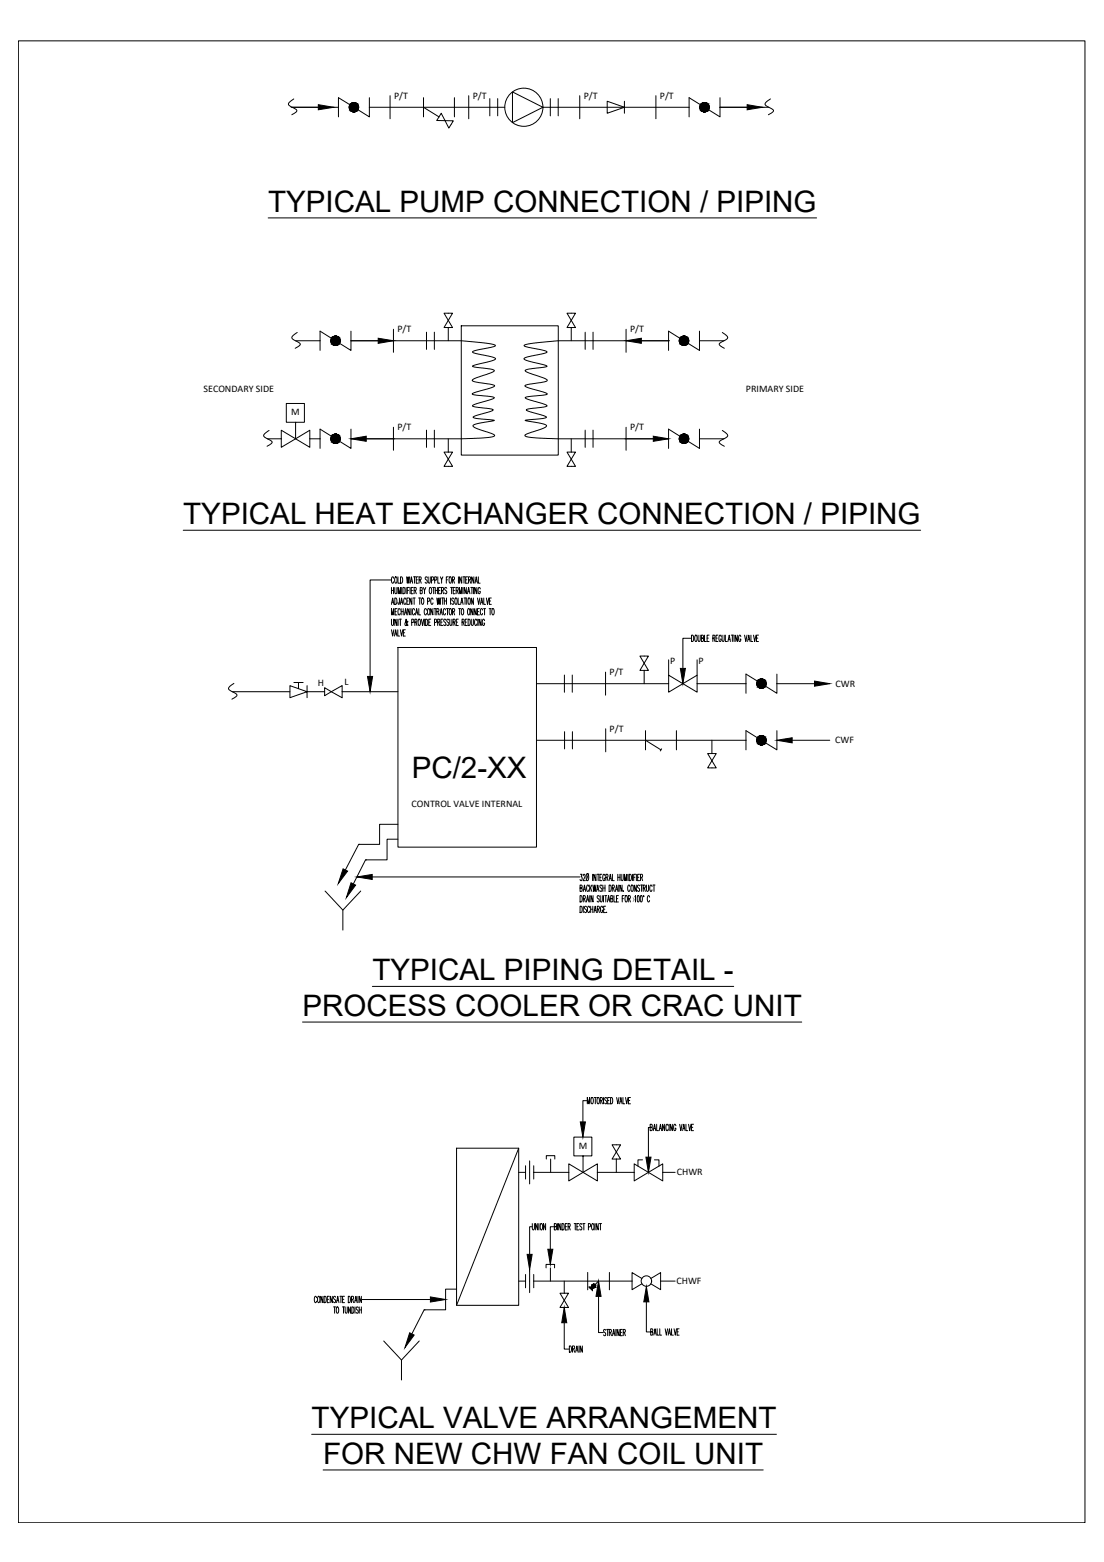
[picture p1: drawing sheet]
<svg xmlns="http://www.w3.org/2000/svg" width="297mm" height="420mm" viewBox="0 0 297 420" stroke-linecap="round" stroke-linejoin="round" font-family="sans-serif">
<!-- layer: 0 -->
<g fill="none" stroke="#000" stroke-width=".27">
<path d="M4.9 11h287v398.6h-287zM78.3 28.9h7.3M78.6 28.9h12.5M79 26.6l-1.4 1.3 .2 .5 2.1 1.3-.3 .5-1.1 .7M94 28.9h2.5M94.2 28.2l-3.1-1.9v5.1M99.4 28.9v2.5l-3.1-1.9M99.4 28.9h36.4M99.4 26.3v2.6M105 25.7v6.2M113.9 26.3v5.1M113.9 28.9l4.2 2.5"/>
<path d="M118.1 31.4l-.6 1 2.2 .1M118.1 31.4l.6-.9 1 2M119.7 32.5h2.3l-1.2 1.9zM122.3 26.3v5.1M126.1 25.7v6.2M131.8 26.5v4.7M133.9 26.5v4.7M137.9 24.7l8.2 4.2-8.2 4.1zM146.1 28.9h39.3M148.1 26.5v4.7M150.2 26.5v4.7M156 25.7v6.2"/>
<path d="M168 27.2v1.7l-4.6-1.7v3.3l4.6-1.6v1.6M176.5 25.7v6.2M188.3 28.9h2.5M188.5 28.2l-3.1-1.9v5.1M193.6 28.9h13.2M193.7 28.9v2.5l-3.1-1.9M193.7 28.9h7.3M193.7 26.3v2.6M207.3 26.6l-1 .7-.5 .6 .3 .5 2 1.3-.2 .5-1.2 .7M72.1 58.6h147.6M79.5 91.7h6.6M80 89.4l-1.2 .9-.3 .5 .3 .4 1.5 .9 .5 .5-.3 .4-1.1 .7"/>
<path d="M89 91.7h2.5M89.2 91l-3.1-1.9v5.2M94.4 91.7h29.7l7.2 .7 2 .5-1.1 .5-4.7 1a.3 .3 0 0 0-.4 .3 .3 .3 0 0 0 .5 .3l5.2 1.1a.39 .39 0 0 1 .5 .4 .39 .39 0 0 1-.5 .4l-5.1 1.3a.31 .31 0 0 0-.4 0 .31 .31 0 0 0-.1 .4l5.3 .8a.37 .37 0 0 1 .5 .3 .37 .37 0 0 1-.5 .4l-5.1 1.9a.36 .36 0 0 0-.3 .4 .36 .36 0 0 0 .5 .2l5.1 1a.29 .29 0 0 1 .4 .3 .29 .29 0 0 1-.4 .2l-5 1.5-.7 .4 .8 .2 5.1 .7a.46 .46 0 0 1-.6 .5l-4.4 1.3-.8 .5 1.1 .3 3.9 .5 .5 .1 .1 .2-4.6 1.5-.8 .5 1.1 .3 4.6 .5-5.1 1a.48 .48 0 0 0-.6 .4 .48 .48 0 0 0 .5 .5l4.7 1.7 .6 .5-1.8 .5-7.2 .3h-29.7M94.4 91.7v2.6l-3.1-2M94.4 91.7h7.4M94.4 89.1v2.6M105.9 88.6v6.2M114.8 89.4v4.6M116.9 89.4v4.6M119.5 84.3h2.3l-1.2 1.9zM120.6 86.2l-1.1 1.9h1.1M120.6 86.2l1.2 1.9h-1.2"/>
<path d="M120.6 88.1v3.6M124.1 87.6h26.1v34.8h-26.1zM152.6 84.3h2.2l-1.1 1.9zM153.7 86.2l1.1 1.9h-1.1M153.7 86.2l-1.1 1.9h1.1M153.7 88.1v3.6M157.4 89.4v4.6M159.6 89.4v4.6M168.5 88.6v6.2M172.6 91.7h7.6M179.9 91.7h-29.7l-6.6 .6-2.6 .6 .2 .3 .9 .2 4.7 1a.3 .3 0 0 1 .4 .4 .3 .3 0 0 1-.5 .2l-5.2 1.1a.39 .39 0 0 0-.5 .4 .39 .39 0 0 0 .5 .4l5.7 1.6-.6 .2-4.9 .7a.33 .33 0 0 0-.4 .3 .33 .33 0 0 0 .4 .4l5.1 1.8a.38 .38 0 0 1 .4 .5 .38 .38 0 0 1-.5 .2l-5.2 1a.29 .29 0 0 0-.3 .3 .29 .29 0 0 0 .5 .2l5.4 1.7a.21 .21 0 0 1 .1 .3 .21 .21 0 0 1-.3 .1l-5.5 .7a.33 .33 0 0 0 .1 .4 .33 .33 0 0 0 .3 0l5.3 1.7v.2l-.5 .2-3.7 .5-1.3 .3 .5 .4 4.1 1.2 .8 .4-1.1 .4-4.6 .5 5.1 1a.48 .48 0 0 1 .7 .4 .48 .48 0 0 1-.6 .5l-4.4 1.6-.8 .4-.1 .2 1.8 .5 7.2 .3h29.7M182.8 91.7h2.5"/>
<path d="M183 91l-3.1-1.9v5.2M188.2 91.7h6.6M188.2 89.1v5.2l-3.1-2M194.3 89.4l1.2 .9 .3 .5-.2 .4-2.1 1.3 .3 .5 1.1 .7M71.9 118h3.8M72.4 115.8l-1.2 .8-.3 .5 .3 .5 1.6 .8 .4 .5-.3 .5-1.1 .6M75.7 118v-2.3l3.8 2.3M75.7 118v2.3l3.8-2.3M79.5 118l3.9-2.3v2.3M79.5 113.6h2.4v-5.1h-4.9v5.1h2.5v4.4l3.9 2.3v-2.3M83.4 118h2.7M89 118h2.5"/>
<path d="M89.2 117.4l-3.1-2v5.2M94.4 118v2.6l-3.1-1.9M94.4 115.4v2.6M98.5 118h7.6M105.9 114.9v6.2M114.8 115.7v4.6M116.9 115.7v4.6M120.6 118v3.6M153.7 118v3.6M157.4 115.7v4.6M159.6 115.7v4.6M168.2 118h7.6"/>
<path d="M168.5 114.9v6.2M182.8 118h2.5M183 117.4l-3.1-2v5.2M188.2 118h6.6M188.2 115.4v5.2l-3.1-1.9M194.3 115.8l1.2 .8 .3 .6-.2 .3-2.1 1.4 .3 .5 1.1 .6M120.6 123.5l1.2 1.9h-2.3zM120.6 121.6h-1.1l1.1 1.9M120.6 121.6h1.2l-1.2 1.9M153.7 123.5l1.1 1.9h-2.2zM153.7 121.6h1.1l-1.1 1.9M153.7 121.6h-1.1l1.1 1.9"/>
<path d="M49.3 142.6h198.4M105.2 156h-5.6v26M105.3 158v1.7M105.3 158.8h.6M105.9 158v1.7M105.9 155.6l-.2-.4a1.08 1.08 0 0 0 0 1.7l.2-.4M106.2 158v1.2l.3 .5 .3-.2v-1.5M106.4 155.2a1.05 1.05 0 0 1 0 1.7 1.62 1.62 0 0 1 0-1.7zM107.1 155.2v1.7h.5M107.1 159.7v-1.7l.3 1.7 .4-1.7v1.7M107.8 155.2a.98 .98 0 0 1 .4 1.6l-.4 .1zM108.1 158v1.7"/>
<path d="M108.4 158a.97 .97 0 0 1 .4 1.6l-.4 .1zM109.3 158v1.7M109.4 155.2l.2 1.7 .2-1.7 .2 1.7 .2-1.7M109.6 158.8h.3M110.1 158h-.5v1.7M110.3 158v1.7M110.4 156.9l.3-1.7 .3 1.7M110.5 156.3h.4M110.6 158.8h.4M111.2 158h-.6v1.7h.6M111.3 155.2h.5M111.4 158.8l.5-.1v-.6l-.5-.1v1.7"/>
<path d="M111.5 155.2v1.7M111.7 158.8l.3 .9M112 156h.3M112.5 155.2h-.5v1.7h.5M112.8 156l.5-.2-.2-.6h-.3v1.7M113.1 158.8l.4-.1v-.6l-.4-.1v1.7l.5-.1-.2-.8M113.1 156l.2 .9M113.9 158l.3 .8 .4-.8M114.2 158.8v.9M115 155.4l-.1-.2a.36 .36 0 0 0-.5 .2 .36 .36 0 0 0 .2 .5 .5 .5 0 0 1 .4 .5 .5 .5 0 0 1-.4 .5l-.2-.3M115.2 155.2v1.2l.3 .5 .2-.3 .1-1.4M115.7 158.1v-.1a1.03 1.03 0 0 1 0 1.7 1.64 1.64 0 0 1 0-1.6z"/>
<path d="M116.1 156l.5-.1 .1-.4-.2-.3h-.4v1.7M116.4 158h.6M116.7 158v1.7M117 156l.5-.1v-.4l-.2-.3h-.3v1.7M117.1 158.8h.6M117.1 158v1.7M117.7 158v1.7M117.8 155.2v1.7h.5M118 158.8h.3M118.5 155.2l.3 .8 .4-.8M118.5 158h-.5v1.7h.5M118.8 158.8l.5-.1v-.6l-.5-.1v1.7"/>
<path d="M118.8 156v.9M119.1 158.8l.2 .9M120.1 156h.3M120.2 158.2l-.1-.1a.36 .36 0 0 0-.5 .1 .36 .36 0 0 0 .2 .5l.3 .3 .1 .5-.2 .2-.4-.2M120.6 155.2h-.5v1.7M121.1 155.2a1.08 1.08 0 0 1 0 1.7 1.62 1.62 0 0 1 0-1.7zM121.2 158h.6M121.5 158v1.7M121.7 156l.5-.2-.1-.6h-.4v1.7M121.9 158.8h.4M122 156l.3 .9M122.5 158h-.6v1.7h.6"/>
<path d="M122.7 158.8l.5-.1v-.6l-.5-.1v1.7M123 158.8l.3 .9M123.3 155.2v1.7M123.6 159.7v-1.7l.3 1.7 .3-1.7v1.7M124.2 155.2v1.7l-.5-1.7v1.7M124.6 155.2h.5M124.6 158v1.7M124.8 155.2v1.7M125.3 156h.3M125.5 158v1.7l-.6-1.7v1.7M125.8 159.7l.3-1.7 .3 1.7M125.8 155.2h-.5v1.7h.5"/>
<path d="M125.9 159.1h.4M126.1 156l.5-.2-.2-.6h-.3v1.7M126.4 156l.2 .9M126.7 158h.5M127 158v1.7M127.4 158v1.7M127.5 155.2v1.7l-.6-1.7v1.7M127.8 156.9l.3-1.7 .4 1.7M127.9 156.3h.4M128.3 158v1.7l-.6-1.7v1.7M128.7 155.2v1.7h.5M129.2 158.4l-.2-.4a1.03 1.03 0 0 0 0 1.7l.2-.4v-.2h-.2"/>
<path d="M105.3 162.6l.3-1.7 .4 1.7M105.3 165.4v-1.7l.3 1.7 .4-1.7v1.7M105.3 166.5l.1 1.5 .2 .3 .3-.3v-1.5M105.3 169.4l.3 1.7 .4-1.7M105.4 162h.5M106.1 171.1l.4-1.7 .3 1.7M106.2 160.9a.98 .98 0 0 1 .4 1.6l-.4 .1zM106.3 170.5h.4M106.3 164.5h.3M106.8 166.5v1.8l-.6-1.8v1.8M106.8 163.7h-.5v1.7h.5M107 169.4v1.7h.5"/>
<path d="M107.1 174.2h37.2v53.7h-37.2zM107.1 166.5v1.8M107.4 166.5h.6M107.5 160.9l-.2 1.7-.2-.6M107.7 164.1l-.2-.4a1.06 1.06 0 0 0 0 1.7l.2-.4M107.7 162.6l.3-1.7 .4 1.7M107.7 169.4l.3 1.7 .4-1.7M107.7 166.5v1.8M107.9 162h.4M107.9 164.5h.6M107.9 163.7v1.7M108.5 163.7v1.7"/>
<path d="M108.5 170.2h.4M108.8 165.4l.3-1.7 .4 1.7M109 164.8h.4M109.1 169.4h-.6v1.7h.6M109.2 161.3l-.2-.4a1.08 1.08 0 0 0 0 1.7l.2-.4M109.5 161.7h.3M109.8 167.3l-.1-.2-.3 1.1a.37 .37 0 0 1-.5-.2 .37 .37 0 0 1 .1-.5l.4-.4-.1-.6-.1 .7 .3 1 .2 .1 .1-.2M110 160.9h-.5v1.7h.5M110.3 163.7v1.7l-.6-1.7v1.7M110.6 163.7v1.7M110.8 167.4l.5-.1v-.4l-.2-.4h-.3v1.8M110.8 160.9v1.7l-.6-1.7v1.7"/>
<path d="M111.1 160.9h.6M111.4 160.9v1.7M111.5 164.1l-.2-.4a1.06 1.06 0 0 0 0 1.7l.2-.4M111.6 167.4l.5-.2-.1-.7h-.4v1.8M111.8 165.4l.3-1.7 .3 1.7M111.9 164.8h.4M111.9 167.4l.3 .9M112.6 166.6l.1-.1a1.08 1.08 0 0 1 0 1.8 1.73 1.73 0 0 1-.1-1.7zM112.6 160.9h.6M112.7 163.7v1.7h.5M112.9 160.9v1.7M113.4 166.5l.3 1.8 .3-1.8"/>
<path d="M113.6 160.9a1.05 1.05 0 0 1 0 1.7 1.62 1.62 0 0 1 0-1.7zM114.2 166.5v1.8M114.5 166.5a.98 .98 0 0 1 .4 1.7l-.4 .1zM114.8 164.1l-.2-.4a1.03 1.03 0 0 0 0 1.7l.2-.4M115 161.7l.6-.1v-.4l-.2-.3h-.4v1.7M115.2 163.8v-.1a1.03 1.03 0 0 1 0 1.7 1.73 1.73 0 0 1 0-1.6zM115.4 167.4h.3M115.9 166.5h-.5v1.8h.5M116.5 163.7v1.7l-.6-1.7v1.7M116.5 161.3l-.2-.4a1.08 1.08 0 0 0 0 1.7l.2-.4M116.8 163.7h.6M116.9 167.4l.5-.1 .1-.4-.2-.4h-.4v1.8"/>
<path d="M117.1 163.7v1.7M117.5 160.9l.2 1.7 .2-1.7 .2 1.7 .2-1.7M117.5 164.5l.5-.1v-.6l-.5-.1v1.7M117.8 167.4l.5-.1-.2-.8h-.3v1.8M117.8 164.5l.3 .9M118.1 167.4l.2 .9M118.4 165.4l.3-1.7 .3 1.7M118.5 160.9v1.7M118.5 164.8h.4M118.6 167.4h.3M118.8 160.9h.6M119.1 160.9v1.7"/>
<path d="M119.2 166.5h-.6v1.8h.6M119.6 161.7h.5M119.6 160.9v1.7M119.9 164.1l-.2-.4a1.06 1.06 0 0 0 0 1.7l.2-.4M120 166.8l-.1-.2a.36 .36 0 0 0-.5 .2 .36 .36 0 0 0 .2 .5 .5 .5 0 0 1 .4 .5 .5 .5 0 0 1-.4 .5l-.2-.3M120.1 160.9v1.7M120.1 163.7h.6M120.4 163.7v1.7M120.8 166.8l-.1-.2a.37 .37 0 0 0-.5 .2 .37 .37 0 0 0 .2 .5l.3 .2 .1 .5-.2 .3-.4-.3M121 163.8l.1-.1a1.06 1.06 0 0 1 0 1.7 1.58 1.58 0 0 1-.1-1.6zM121 166.5v1.3l.3 .5 .2-.3 .1-1.5M121.2 160.9v1.7"/>
<path d="M121.8 164.5l.4-.1v-.6l-.4-.1v1.7M121.9 167.4l.5-.2-.1-.7h-.4v1.8M122 164.5l.3 .9M122.1 161.1l-.1-.2a.36 .36 0 0 0-.5 .2 .36 .36 0 0 0 .2 .5 .5 .5 0 0 1 .4 .5 .5 .5 0 0 1-.3 .5l-.3-.3M122.2 167.4l.3 .9M122.6 160.9a1.08 1.08 0 0 1 0 1.7 1.62 1.62 0 0 1 0-1.7zM122.8 167.4h.3M123.3 160.9v1.7h.4M123.3 166.5h-.5v1.8h.5M123.4 163.7h.5M123.7 163.7v1.7M123.9 162.6l.4-1.7 .3 1.7"/>
<path d="M124.1 162h.4M124.3 163.8l.1-.1a1.06 1.06 0 0 1 0 1.7 1.58 1.58 0 0 1-.1-1.6zM124.3 167.4l.5-.2-.1-.7h-.4v1.8M124.6 167.4l.3 .9M124.8 160.9h.6M125.1 160.9v1.7M125.2 167.4h.3M125.6 160.9v1.7M125.7 166.5h-.5v1.8h.5M125.9 163.8l.1-.1a1.03 1.03 0 0 1 0 1.7 1.66 1.66 0 0 1-.1-1.6zM125.9 166.5a.98 .98 0 0 1 .5 1.7l-.5 .1zM126.1 160.9a1.08 1.08 0 0 1 0 1.7 1.73 1.73 0 0 1 0-1.7z"/>
<path d="M126.8 166.5v1.3l.2 .5 .3-.3 .1-1.5M127.2 163.7v1.7l-.5-1.7v1.7M127.4 160.9v1.7l-.6-1.7v1.7M128.1 163.7v1.7l-.5-1.7v1.7M128.3 166.9l-.2-.4a1.08 1.08 0 0 0 0 1.8l.2-.5M128.5 160.9l.3 1.7 .3-1.7M128.5 164.5h.3M128.6 166.5v1.8M129 163.7h-.5v1.7h.5M129.3 162.6l.3-1.7 .3 1.7M129.4 162h.4M129.4 166.5v1.8l-.5-1.8v1.8"/>
<path d="M129.8 164.1l-.2-.4a1.06 1.06 0 0 0 0 1.7l.2-.4M130.1 163.7h.5M130.2 160.9v1.7h.4M130.4 166.9l-.2-.4a1.08 1.08 0 0 0 0 1.8l.2-.5v-.2h-.2M130.4 163.7v1.7M130.9 160.9l.3 1.7 .3-1.7M131.6 163.7h.6M131.7 161.7h.3M131.9 163.7v1.7M132.2 160.9h-.5v1.7h.5M132.5 163.8l.1-.1a1.06 1.06 0 0 1 0 1.7 1.58 1.58 0 0 1-.1-1.6zM172.2 176.5h2.3l-1.2 1.9z"/>
<path d="M173.3 178.4l1.2 1.9h-1.2M173.3 178.4l-1.1 1.9h1.1M179.9 177.5v4.1M186 171.7h-2.3v8.1M186.1 170.8a.98 .98 0 0 1 .4 1.7l-.4 .1zM187.1 170.9l.1-.1a1.08 1.08 0 0 1 0 1.8 1.58 1.58 0 0 1-.1-1.7zM187.6 177.5v4.1M187.8 170.8v1.3l.3 .5 .2-.3 .1-1.5M188.7 171.6l.5-.1-.1-.7h-.4v1.8l.5-.2-.1-.8M189.6 170.8v1.8h.4M190.3 171.6h.3M190.8 170.8h-.5v1.8h.5"/>
<path d="M191.8 171.6l.5-.1-.1-.7h-.4v1.8M192.1 171.6l.3 1M192.6 171.6h.4M193.2 170.8h-.6v1.8h.6M194 171.2l-.2-.4a1.08 1.08 0 0 0 0 1.8l.2-.5v-.2h-.2M194.3 170.8v1.3l.2 .5 .3-.3v-1.5M195.2 170.8v1.8h.5M195.9 172.6l.3-1.8 .3 1.8M196 172h.4M196.8 170.8h.5M197 170.8v1.8M197.5 170.8v1.8"/>
<path d="M198.4 170.8v1.8l-.6-1.8v1.8M199.3 171.2l-.2-.4a1.08 1.08 0 0 0 0 1.8l.2-.5v-.2h-.2M200.3 170.8l.4 1.8 .3-1.8M201.2 172.6l.3-1.8 .3 1.8M201.3 172h.4M202 170.8v1.8h.5M202.7 170.8l.4 1.8 .3-1.8M203.5 171.6h.4M204.1 170.8h-.6v1.8h.6M62.5 186.1h15.5M62.9 183.8l-1 .7-.4 .7 .2 .4 1.7 .9 .4 .4-.3 .5-1.1 .7M79.1 183.6h1.2v1.6"/>
<path d="M80.3 183.6h1.3M82.6 184.4v1.7l-4.6-1.7v3.3l4.6-1.6v1.6M82.6 186.1h4.7M87.3 186.1v-1.1l1.8 1.1M87.3 186.1v1l1.8-1M89.1 186.1l3-1.7v1.7M89.1 186.1l3 1.6v-1.6M92.1 186.1h15M144.3 183.9h35.6M144.3 199.1h56.4M151.9 181.6v4.6M151.9 196.8v4.7"/>
<path d="M154 181.6v4.6M154 196.8v4.7M162.9 180.8v6.2M163 196v6.2M173.3 180.3v3.6M173.7 196.5v5.2M173.7 199.1l4.1 2.6M179.9 183.9v-2.3l3.8 2.3M179.9 183.9v2.3l3.8-2.3M182 196.5v5.2M183.7 183.9l3.9-2.3v2.3M183.7 183.9l3.9 2.3v-2.3"/>
<path d="M187.6 183.9h13.1M191.5 199.1v3.6M203.8 183.2l-3.1-1.9v5.2M203.8 198.5l-3.1-2v5.2M209 196.5v5.2l-3.1-1.9M209 183.9v2.6l-3.1-1.9M209 183.9h10.1M209 181.3v2.6M213.1 199.1h10.2M178 201.4l-.3 .6M191.5 204.6l1.2 2h-2.3zM191.5 202.7h-1.1l1.1 1.9"/>
<path d="M191.5 202.7h1.2l-1.2 1.9M87.5 239.7l4.8 5.1v5.4M96.8 227.1h-.3l-3.6 6.9M97.1 239.7l-4.8 5.1M98.6 231.3h-.3l-3.2 6.5M100.1 235.9h55.9M107.1 221.7h-5v5.4h-5.6M107.1 225.7h-3v5.6h-5.8M156.1 238.9l.5-.2-.2-.6h-.3v1.7l.5-.2-.2-.7M156.2 235.2h.4l-.2 .6a.6 .6 0 0 1 .2 .6 .6 .6 0 0 1-.3 .5l-.2-.3M156.9 235.6l.1-.3 .3-.1 .1 .5-.5 1.2h.6M156.9 239.8l.4-1.7 .3 1.7"/>
<path d="M157 239.2h.5M157.9 235.1l.1-.1a1.2 1.2 0 0 1 0 1.9 1.73 1.73 0 0 1-.1-1.8zM158.4 235l-.7 1.9M158.4 238.5l-.2-.4a1.08 1.08 0 0 0 0 1.7l.2-.4M158.7 238.1v1.7M158.9 238.8l.3 1M159.2 238.1l-.5 1.1M159.4 235.2v1.7M159.5 238.1l.2 1.7 .2-1.7 .2 1.7 .2-1.7M160.3 235.2v1.7l-.5-1.7v1.7M160.5 239.8l.3-1.7 .3 1.7M160.6 239.2h.4"/>
<path d="M160.7 235.2h.5M160.9 235.2v1.7M161.4 236h.3M161.9 235.2h-.5v1.7h.5M162 238.3l-.1-.1a.36 .36 0 0 0-.5 .1 .36 .36 0 0 0 .2 .5 .51 .51 0 0 1 .4 .5 .51 .51 0 0 1-.4 .5l-.2-.3M162.2 238.1v1.7M162.2 238.9h.6M162.8 235.6l-.2-.4a1.08 1.08 0 0 0 0 1.7l.2-.4v-.3h-.2M162.8 238.1v1.7M163 236l.5-.2-.1-.6h-.4v1.7M163.3 236l.3 .9M163.9 236.9l.3-1.7 .3 1.7"/>
<path d="M163.9 238.1a.98 .98 0 0 1 .4 1.6l-.4 .1zM164 236.3h.4M164.7 238.9l.6-.2-.2-.6h-.4v1.7M164.8 235.2v1.7h.5M165 238.9l.3 .9M165.6 239.8l.3-1.7 .4 1.7M165.7 239.2h.4M166.2 236h.6M166.2 235.2v1.7M166.5 238.1v1.7M166.8 235.2v1.7M167.1 235.2v1.2l.3 .5 .2-.3 .1-1.4"/>
<path d="M167.4 238.1v1.7l-.6-1.7v1.7M167.8 239.6v.1M168 236.9v-1.7l.3 1.7 .4-1.7v1.7M169 235.2v1.7M169.3 235.2a.98 .98 0 0 1 .4 1.6l-.4 .1zM169.5 238.5l-.2-.4a1.05 1.05 0 0 0 0 1.7l.2-.4M169.9 238.2l.1-.1a1.08 1.08 0 0 1 0 1.7 1.73 1.73 0 0 1-.1-1.6zM170.2 235.2v1.7M170.5 236h.3M171 235.2h-.5v1.7M171.2 238.1v1.7l-.6-1.7v1.7M171.2 235.2v1.7"/>
<path d="M171.6 236h.3M172.1 235.2h-.5v1.7h.5M172.1 238.3l-.1-.1a.36 .36 0 0 0-.5 .1 .36 .36 0 0 0 .2 .5 .52 .52 0 0 1 .4 .5 .52 .52 0 0 1-.4 .5l-.2-.3M172.3 236l.6-.2-.2-.6h-.4v1.7M172.3 238.1h.6M172.6 236l.3 .9M172.6 238.1v1.7M173.1 238.9l.5-.2-.2-.6h-.3v1.7M173.4 238.9l.2 .9M173.9 238.1v1.2l.3 .5 .3-.3v-1.4M175.4 238.5l-.2-.4a1.08 1.08 0 0 0 0 1.7l.2-.4M175.7 238.1h.5"/>
<path d="M176 238.1v1.7M156.1 240.9a1 1 0 0 1 .4 1.6l-.4 .1zM156.1 243.8a.98 .98 0 0 1 .4 1.6l-.4 .1zM156.9 241.7l.6-.1-.2-.7h-.4v1.7M156.9 243.8v1.7M157.2 241.7l.3 .9M157.8 242.6l.3-1.7 .3 1.7M157.8 244l-.1-.2a.36 .36 0 0 0-.4 .2 .36 .36 0 0 0 .1 .5 .52 .52 0 0 1 .4 .5 .52 .52 0 0 1-.3 .5l-.2-.3M157.9 242h.4M158.7 244.2l-.2-.4a1.05 1.05 0 0 0 0 1.7l.2-.4M158.7 240.9v1.7M158.9 243.8v1.7"/>
<path d="M158.9 244.6h.6M159.5 243.8v1.7M159.6 240.9v1.7l-.6-1.7v1.7M159.8 245.5l.3-1.7 .4 1.7M159.9 244.9h.4M160.7 244.6l.5-.2-.1-.6h-.4v1.7M161 244.6l.3 .9M161.2 241.2l-.1-.2a.36 .36 0 0 0-.4 .2 .36 .36 0 0 0 .1 .4l.4 .4v.4l-.2 .2-.3-.2M161.5 240.9v1.2l.2 .5 .3-.2 .1-1.5M162.2 244.2l-.2-.4a1.08 1.08 0 0 0 0 1.7l.2-.4v-.3h-.2M162.4 240.9v1.7M162.4 244.6h.3"/>
<path d="M162.7 240.9h.6M162.9 243.8h-.5v1.7h.5M163 240.9v1.7M163.2 245.3h.1M163.4 242.6l.4-1.7 .3 1.7M163.6 242h.4M164.3 241.7l.6-.1-.2-.7h-.4v1.7l.6-.1-.2-.8M165.2 240.9v1.7h.5M165.9 241.7h.3M166.4 240.9h-.5v1.7h.5M167.4 241.7h.4M167.9 240.9h-.5v1.7"/>
<path d="M168.4 240.9a1.05 1.05 0 0 1 0 1.7 1.62 1.62 0 0 1 0-1.7zM169 241.7l.6-.1-.2-.7h-.4v1.7M169.3 241.7l.3 .9M170.8 241.2l.2-.3v1.7M171.6 241l.1-.1a1.3 1.3 0 0 1 0 1.7l-.2-.3zM172.4 241l.1-.1a1.24 1.24 0 0 1 0 1.7l-.2-.7zM173.1 241l.1 .2zM174.8 241.3l-.2-.4a1.08 1.08 0 0 0 0 1.7l.2-.4M81.4 274.9h134.3M100.2 265.3h97.2M158 296.1h-1.2v5.7M158 296.9v-1.7l.3 1.7 .4-1.7v1.7"/>
<path d="M159.2 295.3v-.1a1.06 1.06 0 0 1 0 1.7 1.56 1.56 0 0 1 0-1.6zM159.9 295.2h.6M160.2 295.2v1.7M160.8 295.3l.1-.1a1.03 1.03 0 0 1 0 1.7 1.64 1.64 0 0 1-.1-1.6zM161.5 296l.5-.1-.1-.7h-.4v1.7M161.8 296l.3 .9M162.4 295.2v1.7M163.3 295.5l-.1-.2a.36 .36 0 0 0-.5 .2 .36 .36 0 0 0 .2 .4l.3 .3 .1 .5-.2 .2-.4-.2M163.5 296h.3M164 295.2h-.5v1.7h.5M164.3 295.2a.97 .97 0 0 1 .4 1.6l-.4 .1zM165.9 295.2l.3 1.7 .3-1.7"/>
<path d="M166.7 296.9l.4-1.7 .3 1.7M166.8 296.3h.4M167.6 295.2v1.7h.5M168.3 295.2l.3 1.7 .4-1.7M169.1 296h.3M169.6 295.2h-.5v1.7h.5M122.8 308.8h16.8v42.3h-16.8zM139.6 308.8l-16.8 42.3M139.6 315.3h1.8M141.4 313.6v3.5M142.5 312.3v6.2M143.6 315.3h9.4"/>
<path d="M143.6 313.6v3.5M147 311.8v-.9h2.3v.9M148.2 311.8v3.5M153 315.3v-2.2l3.9 2.2M153 315.3v2.4l3.9-2.4M156.9 315.3l3.8-2.2v2.2M156.9 315.3l3.8 2.4v-2.4M156.9 310.9h2.3v-5h-4.8v5h2.5v4.4M160.7 315.3h9.9M164.7 307.9h2.3l-1.2 2zM165.8 309.9l1.2 1.9h-1.2M165.8 309.9l-1.1 1.9h1.1"/>
<path d="M165.8 311.8v3.5M170.6 315.3v-2.2l3.9 2.2M170.6 315.3v2.4l3.9-2.4M172.9 312h-1.3v1.7M174.5 315.3l3.8-2.2v2.2M174.5 315.3l3.8 2.4v-2.4M174.9 303.3h-.4v8M174.9 303.2l.6-.1-.2-.7h-.4v1.7l.6-.1-.2-.8M175.8 304.1l.3-1.7 .3 1.7M175.9 303.6h.4M176.1 312h1.2v1.7M176.7 302.4v1.7h.5"/>
<path d="M177.4 304.1l.3-1.7 .3 1.7M177.5 303.6h.4M178.3 315.3h3.4M178.8 302.4v1.7l-.5-1.7v1.7M179.8 302.8l-.2-.4a1.08 1.08 0 0 0 0 1.7l.2-.4M180 302.4v1.7M180.9 302.4v1.7l-.6-1.7v1.7M181.8 302.8l-.2-.4a1.08 1.08 0 0 0 0 1.7l.2-.4v-.2h-.2M182.9 302.4l.3 1.7 .3-1.7M183.7 304.1l.3-1.7 .3 1.7M183.8 303.6h.4M184.6 302.4v1.7h.4"/>
<path d="M185.3 302.4l.3 1.7 .3-1.7M186.1 303.2h.3M186.6 302.4h-.5v1.7h.5M143.2 330h-.7v7.4M143.2 329.1v1.3l.3 .4 .2-.2 .1-1.5M144.7 329.1v1.7l-.6-1.7v1.7M145 329.1v1.7M145.6 329.1a1.05 1.05 0 0 1 0 1.7 1.62 1.62 0 0 1 0-1.7zM146.8 329.1v1.7l-.6-1.7v1.7M149.1 330h-1v6M149.1 330l.6-.1-.2-.8h-.4v1.7h.6v-.5l-.2-.3M150 329.1v1.7"/>
<path d="M150.9 329.1v1.7l-.6-1.7v1.7M151.2 329.1a1 1 0 0 1 .4 1.7h-.4zM152.1 330h.3M152.6 329.1h-.5v1.7h.5M152.9 330l.5-.2-.2-.7h-.3v1.7M153.1 330l.3 .8M154.5 329.1h.6M154.8 329.1v1.7M155.2 330h.3M155.8 329.1h-.6v1.7h.6M156.6 329.4l-.1-.2a.36 .36 0 0 0-.5 .2 .36 .36 0 0 0 .2 .5 .5 .5 0 0 1 .4 .4 .5 .5 0 0 1-.4 .5l-.2-.2M156.8 329.1h.6"/>
<path d="M157.1 329.1v1.7M158.3 330l.5-.1 .1-.5-.2-.3h-.4v1.7M159.3 329.2l.1-.1a1.08 1.08 0 0 1 0 1.7 1.58 1.58 0 0 1-.1-1.6zM160 329.1v1.7M161 329.1v1.7l-.6-1.7v1.7M161.3 329.1h.5M161.6 329.1v1.7M85.2 349.1l-.2-.4a1.08 1.08 0 0 0 0 1.7l.2-.4M85.6 348.8l.1-.1a1.08 1.08 0 0 1 0 1.7 1.73 1.73 0 0 1-.1-1.6zM86.9 348.7v1.7l-.6-1.7v1.7M87.2 348.7a.98 .98 0 0 1 .4 1.6l-.4 .1zM88.1 349.5h.3"/>
<path d="M88.6 348.7h-.5v1.7h.5M89.4 348.7v1.7l-.6-1.7v1.7M89.7 351.5h.6M90 351.5v1.7M90.3 348.9l-.1-.1a.36 .36 0 0 0-.5 .1 .36 .36 0 0 0 .2 .5l.3 .3 .1 .4-.2 .3-.4-.3M90.6 350.4l.3-1.7 .3 1.7M90.6 351.6l.1-.1a1.03 1.03 0 0 1 0 1.7 1.67 1.67 0 0 1-.1-1.6zM90.7 349.8h.4M91.4 348.7h.6M91.7 348.7v1.7M92.1 351.5h.6M92.2 349.5h.3"/>
<path d="M92.4 351.5v1.7M92.7 348.7h-.5v1.7h.5M92.9 351.5v1.2l.2 .5 .3-.2v-1.5M93.7 348.7a1 1 0 0 1 .4 1.6l-.4 .1zM94.3 351.5v1.7l-.5-1.7v1.7M94.6 349.5l.5-.2-.2-.6h-.3v1.7M94.7 351.5a.98 .98 0 0 1 .4 1.7h-.4zM94.9 349.5l.3 .9M95.4 350.4l.4-1.7 .3 1.7M95.5 351.5v1.7M95.6 349.8h.4M96.3 348.7v1.7"/>
<path d="M96.4 351.8l-.1-.2a.36 .36 0 0 0-.5 .2 .36 .36 0 0 0 .2 .5l.3 .2 .1 .5-.2 .2-.4-.2M96.7 351.5v1.7M96.7 352.3h.5M97.2 348.7v1.7l-.5-1.7v1.7M97.2 351.5v1.7M97.3 349.6h18.5M114.4 352.3h-.3l-3.3 6.5M122.8 346.8h-2.9v5.5h-5.8M139.6 344.6h1.8M141.4 342.8v3.6M142.5 341.5v6.2M143.6 344.6h26.5"/>
<path d="M143.6 342.8v3.6M146.9 341v-.9h2.3v.9M148.1 341v3.6M151.8 347.9h1.2l-1.2 1.9M151.8 349.8l1.2 1.9h-2.3zM151.8 347.9h-1.1l1.1 1.9M151.8 355.8v7.1h1.3M151.8 344.6v3.3M158.1 342.3v4.6M158.5 346.3h.9v.8zM161 348.7v9.7h1.3M161 344.6l-.9 1"/>
<path d="M163 357.8l-.1-.1a.36 .36 0 0 0-.5 .1 .36 .36 0 0 0 .2 .5l.3 .3 .1 .5-.2 .2-.4-.2M163.2 357.6h.6M163.5 357.6v1.7M163.9 358.4l.6-.2-.2-.6h-.4v1.7M164 342.3v4.6M164.2 358.4l.3 .9M164.8 359.3l.3-1.7 .3 1.7M164.9 358.7h.4M165.7 357.6v1.7M166.6 357.6v1.7l-.6-1.7v1.7M166.9 358.4h.3M167.5 357.6h-.6v1.7h.6"/>
<path d="M167.7 358.4l.5-.2-.2-.6h-.3v1.7M168 358.4l.3 .9M170.1 344.6v2.3l2.6-1.6M172.7 343.9l-2.6-1.6v2.3M173.9 350.2v8.1h1.1M175.1 358.3l.5-.2-.2-.7h-.3v1.7l.5-.1-.2-.7M175.1 343.9l2.6-1.6v2.3M175.9 359.1l.3-1.7 .4 1.7M176.1 358.6h.4M176.8 357.4v1.7h.5M177.5 357.4v1.7h.5M177.7 344.6v2.3l-2.6-1.6"/>
<path d="M177.7 344.6h4M179 357.4l.3 1.7 .3-1.7M179.8 359.1l.3-1.7 .3 1.7M179.9 358.6h.4M180.7 357.4v1.7h.5M181.4 357.4l.3 1.7 .3-1.7M182.2 358.3h.3M182.7 357.4h-.5v1.7h.5M103.2 360.7l4.8 5.1v5.4M112.8 360.7l-4.8 5.1M153.2 362a.97 .97 0 0 1 .4 1.7h-.4zM154 362.8h.5v-.7l-.5-.1v1.7"/>
<path d="M154.3 362.8l.3 .9M154.9 363.7l.3-1.7 .3 1.7M155 363.2h.4M155.8 362v1.7M156.7 362v1.7l-.6-1.7v1.7M83.8 385.8h125.1M86.9 395.4h118.4"/>
<circle cx="95.2" cy="28.8" r="1.26"/>
<circle cx="140.9" cy="28.8" r="5.1"/>
<circle cx="189.6" cy="28.8" r="1.26"/>
<circle cx="90.3" cy="91.6" r="1.26"/>
<circle cx="184" cy="91.6" r="1.26"/>
<circle cx="90.3" cy="118" r="1.26"/>
<circle cx="184" cy="118" r="1.26"/>
<circle cx="204.9" cy="199.1" r="1.26"/>
<circle cx="204.9" cy="183.9" r="1.26"/>
<circle cx="159.8" cy="345.9" r=".48"/>
<circle cx="173.9" cy="344.6" r="1.41"/>
</g>
<g fill="#000" stroke="#000" stroke-width=".27">
<path d="M85.6 28.2l4.2 .7-4.2 .6zM201 28.2l4.1 .7-4.1 .6zM101.8 91l4.1 .7-4.1 .7zM168.5 91.7l4.1-.7v1.4zM94.4 118l4.1-.7v1.4zM175.8 117.3l4.1 .7-4.1 .7zM183.1 179.8h1.3l-.7 4.1zM98.9 182h1.4l-.7 4.1zM209 199.1l4.1-.7v1.4zM219.1 183.2l4.2 .7-4.2 .7zM92.3 233.7l1.2 .6-2.5 3.3zM94.5 237.5l1.2 .6-2.5 3.3z"/>
<path d="M96 235.9l4.1-.7v1.4zM156.1 301.8h1.4l-.7 4.1zM173.8 311.3h1.4l-.7 4zM141.8 337.4h1.4l-.7 4.1zM147.4 336h1.3l-.6 4.1zM110.2 358.5l1.2 .6-2.4 3.4zM115.8 348.9l4.1 .7-4.1 .6zM151.8 351.7l.7 4.1h-1.4zM158.7 346.4h.7v.7zM161 344.6l.7 4.1h-1.3zM173.9 346.1l.7 4.1h-1.4z"/>
<path d="M95.1 27.6h.5zM94.9 27.6h.7z"/>
<path d="M94.9 27.6l.9 .1zM94.7 27.7h1.1z"/>
<path d="M94.9 30.1h.7zM94.9 30.1h.4z"/>
<path d="M94.7 27.7l1.3 .1zM94.5 27.8h1.5z"/>
<path d="M94.7 30h1.1zM94.7 30l.9 .1z"/>
<path d="M94.5 27.8l1.6 .2-.1-.2zM94.3 28l.2-.2 1.6 .2z"/>
<path d="M94.5 29.9h1.5zM94.5 29.9l1.3 .1z"/>
<path d="M94.3 28l2 .2-.2-.2zM94.3 28l2 .2h-2.2z"/>
<path d="M94.3 29.7l1.7 .2 .1-.2zM94.3 29.7l1.7 .2z"/>
<path d="M94.1 28.2l2.3 .2-.1-.2zM94.1 28.2l2.3 .2h-2.3z"/>
<path d="M94.1 29.5l2 .2 .2-.2zM94.1 29.5l2 .2h-1.8z"/>
<path d="M94.1 28.4l2.4 .2-.1-.2zM94.1 28.4l2.4 .2h-2.5z"/>
<path d="M94.1 29.3l2.2 .2 .1-.2zM94.1 29.3l2.2 .2h-2.2z"/>
<path d="M94 28.6l2.5 .3v-.3zM94 28.6l2.5 .3h-2.5z"/>
<path d="M94 29.1l2.4 .2 .1-.2zM94 29.1l2.4 .2h-2.3z"/>
<path d="M94 28.9l2.5 .2v-.2zM94 28.9l2.5 .2h-2.5z"/>
<path d="M189.4 27.6h.5zM189.2 27.6h.7z"/>
<path d="M189.2 27.6l.9 .1zM189 27.7h1.1z"/>
<path d="M189.2 30.1h.7zM189.2 30.1h.5z"/>
<path d="M189 27.7l1.3 .1zM188.8 27.8h1.5z"/>
<path d="M189 30h1.1zM189 30l.9 .1z"/>
<path d="M188.8 27.8l1.7 .2-.2-.2zM188.6 28l.2-.2 1.7 .2z"/>
<path d="M188.8 29.9h1.5zM188.8 29.9l1.3 .1z"/>
<path d="M188.6 28l2 .2-.1-.2zM188.6 28l2 .2h-2.1z"/>
<path d="M188.6 29.7l1.7 .2 .2-.2zM188.6 29.7l1.7 .2z"/>
<path d="M188.5 28.2l2.2 .2-.1-.2zM188.5 28.2l2.2 .2h-2.3z"/>
<path d="M188.5 29.5l2 .2 .1-.2zM188.5 29.5l2 .2h-1.9z"/>
<path d="M188.4 28.4l2.4 .2-.1-.2zM188.4 28.4l2.4 .2h-2.5z"/>
<path d="M188.4 29.3l2.2 .2 .1-.2zM188.4 29.3l2.2 .2h-2.1z"/>
<path d="M188.3 28.6l2.5 .3v-.3zM188.3 28.6l2.5 .3h-2.5z"/>
<path d="M188.3 29.1l2.4 .2 .1-.2zM188.3 29.1l2.4 .2h-2.3z"/>
<path d="M188.3 28.9l2.5 .2v-.2zM188.3 28.9l2.5 .2h-2.5z"/>
<path d="M90.2 90.4l.4 .1zM89.9 90.5h.7z"/>
<path d="M89.9 90.5h.9zM89.7 90.5h1.1z"/>
<path d="M89.9 92.9h.7zM89.9 92.9h.5z"/>
<path d="M89.7 90.5l1.3 .2zM89.5 90.7h1.5z"/>
<path d="M89.7 92.8h1.1zM89.7 92.8l.9 .1z"/>
<path d="M89.5 90.7l1.7 .1zM89.3 90.8l.2-.1 1.7 .1z"/>
<path d="M89.5 92.7h1.5zM89.5 92.7l1.3 .1z"/>
<path d="M89.3 90.8l2 .2-.1-.2zM89.3 90.8l2 .2h-2.1z"/>
<path d="M89.3 92.5l1.7 .2 .2-.2zM89.3 92.5l1.7 .2z"/>
<path d="M89.2 91l2.2 .2-.1-.2zM89.2 91l2.2 .2h-2.3z"/>
<path d="M89.2 92.3l2 .2 .1-.2zM89.2 92.3l2 .2h-1.9z"/>
<path d="M89.1 91.2l2.4 .2-.1-.2zM89.1 91.2l2.4 .2h-2.5z"/>
<path d="M89.1 92.1l2.2 .2 .1-.2zM89.1 92.1l2.2 .2h-2.1z"/>
<path d="M89 91.4l2.5 .3v-.3zM89 91.4l2.5 .3h-2.5z"/>
<path d="M89 91.9l2.4 .2 .1-.2zM89 91.9l2.4 .2h-2.3z"/>
<path d="M89 91.7l2.5 .2v-.2zM89 91.7l2.5 .2h-2.5z"/>
<path d="M183.9 90.4l.5 .1zM183.7 90.5h.7z"/>
<path d="M183.7 90.5h.9zM183.5 90.5h1.1z"/>
<path d="M183.7 92.9h.7zM183.7 92.9h.5z"/>
<path d="M183.5 90.5l1.3 .2zM183.3 90.7h1.5z"/>
<path d="M183.5 92.8h1.1zM183.5 92.8l.9 .1z"/>
<path d="M183.3 90.7l1.7 .1zM183.1 90.8l.2-.1 1.7 .1z"/>
<path d="M183.3 92.7h1.5zM183.3 92.7l1.3 .1z"/>
<path d="M183.1 90.8l2 .2-.1-.2zM183.1 90.8l2 .2h-2.1z"/>
<path d="M183.1 92.5l1.7 .2 .2-.2zM183.1 92.5l1.7 .2z"/>
<path d="M183 91l2.2 .2-.1-.2zM183 91l2.2 .2h-2.3z"/>
<path d="M183 92.3l2 .2 .1-.2zM183 92.3l2 .2h-1.9z"/>
<path d="M182.9 91.2l2.4 .2-.1-.2zM182.9 91.2l2.4 .2h-2.5z"/>
<path d="M182.9 92.1l2.2 .2 .1-.2zM182.9 92.1l2.2 .2h-2.1z"/>
<path d="M182.8 91.4l2.5 .3v-.3zM182.8 91.4l2.5 .3h-2.5z"/>
<path d="M182.8 91.9l2.4 .2 .1-.2zM182.8 91.9l2.4 .2h-2.3z"/>
<path d="M182.8 91.7l2.5 .2v-.2zM182.8 91.7l2.5 .2h-2.5z"/>
<path d="M90.2 116.8h.4zM89.9 116.8h.7z"/>
<path d="M89.9 116.8l.9 .1zM89.7 116.9h1.1z"/>
<path d="M89.9 119.2h.7zM89.9 119.2l.5 .1z"/>
<path d="M89.7 116.9l1.3 .1zM89.5 117h1.5z"/>
<path d="M89.7 119.2h1.1zM89.7 119.2h.9z"/>
<path d="M89.5 117l1.7 .2zM89.3 117.2l.2-.2 1.7 .2z"/>
<path d="M89.5 119h1.5zM89.5 119l1.3 .2z"/>
<path d="M89.3 117.2l2 .2-.1-.2zM89.3 117.2l2 .2h-2.1z"/>
<path d="M89.3 118.9l1.7 .1 .2-.1zM89.3 118.9l1.7 .1z"/>
<path d="M89.2 117.4l2.2 .2-.1-.2zM89.2 117.4l2.2 .2h-2.3z"/>
<path d="M89.2 118.7l2 .2 .1-.2zM89.2 118.7l2 .2h-1.9z"/>
<path d="M89.1 117.6l2.4 .2-.1-.2zM89.1 117.6l2.4 .2h-2.5z"/>
<path d="M89.1 118.5l2.2 .2 .1-.2zM89.1 118.5l2.2 .2h-2.1z"/>
<path d="M89 117.8l2.5 .2v-.2zM89 117.8l2.5 .2h-2.5z"/>
<path d="M89 118.3l2.4 .2 .1-.2zM89 118.3l2.4 .2h-2.3z"/>
<path d="M89 118l2.5 .3v-.3zM89 118l2.5 .3h-2.5z"/>
<path d="M183.9 116.8h.5zM183.7 116.8h.7z"/>
<path d="M183.7 116.8l.9 .1zM183.5 116.9h1.1z"/>
<path d="M183.7 119.2h.7zM183.7 119.2l.5 .1z"/>
<path d="M183.5 116.9l1.3 .1zM183.3 117h1.5z"/>
<path d="M183.5 119.2h1.1zM183.5 119.2h.9z"/>
<path d="M183.3 117l1.7 .2zM183.1 117.2l.2-.2 1.7 .2z"/>
<path d="M183.3 119h1.5zM183.3 119l1.3 .2z"/>
<path d="M183.1 117.2l2 .2-.1-.2zM183.1 117.2l2 .2h-2.1z"/>
<path d="M183.1 118.9l1.7 .1 .2-.1zM183.1 118.9l1.7 .1z"/>
<path d="M183 117.4l2.2 .2-.1-.2zM183 117.4l2.2 .2h-2.3z"/>
<path d="M183 118.7l2 .2 .1-.2zM183 118.7l2 .2h-1.9z"/>
<path d="M182.9 117.6l2.4 .2-.1-.2zM182.9 117.6l2.4 .2h-2.5z"/>
<path d="M182.9 118.5l2.2 .2 .1-.2zM182.9 118.5l2.2 .2h-2.1z"/>
<path d="M182.8 117.8l2.5 .2v-.2zM182.8 117.8l2.5 .2h-2.5z"/>
<path d="M182.8 118.3l2.4 .2 .1-.2zM182.8 118.3l2.4 .2h-2.3z"/>
<path d="M182.8 118l2.5 .3v-.3zM182.8 118l2.5 .3h-2.5z"/>
<path d="M204.8 197.9h.4zM204.5 197.9h.7z"/>
<path d="M204.8 182.6l.4 .1zM204.5 182.7h.7z"/>
<path d="M204.5 197.9l.9 .1zM204.3 198h1.1z"/>
<path d="M204.5 182.7l.9 .1zM204.3 182.8h1.1z"/>
<path d="M204.5 185.1h.7zM204.5 185.1l.5 .1z"/>
<path d="M204.3 198l1.3 .1zM204.1 198.1h1.5z"/>
<path d="M204.3 182.8l1.3 .1zM204.1 182.9h1.5z"/>
<path d="M204.3 185h1.1zM204.3 185l.9 .1z"/>
<path d="M204.1 198.1l1.7 .2zM203.9 198.3l.2-.2 1.7 .2z"/>
<path d="M204.1 182.9l1.7 .1zM203.9 183l.2-.1 1.7 .1z"/>
<path d="M204.1 184.9h1.5zM204.1 184.9l1.3 .1z"/>
<path d="M203.9 198.3l2.1 .2-.2-.2zM203.9 198.3l2.1 .2h-2.2z"/>
<path d="M203.9 200l1.7 .1 .2-.1zM203.9 200l1.7 .1z"/>
<path d="M203.9 183l2.1 .2-.2-.2zM203.9 183l2.1 .2h-2.2z"/>
<path d="M203.9 184.7l1.7 .2 .2-.2zM203.9 184.7l1.7 .2z"/>
<path d="M203.8 198.5l2.2 .2v-.2zM203.8 198.5l2.2 .2h-2.3z"/>
<path d="M203.8 199.8l2 .2 .2-.2zM203.8 199.8l2 .2h-1.9z"/>
<path d="M203.8 183.2l2.2 .2v-.2zM203.8 183.2l2.2 .2h-2.3z"/>
<path d="M203.8 184.6l2 .1 .2-.1zM203.8 184.6l2 .1h-1.9z"/>
<path d="M203.7 198.7l2.4 .2-.1-.2zM203.7 198.7l2.4 .2h-2.5z"/>
<path d="M203.7 199.6l2.3 .2v-.2zM203.7 199.6l2.3 .2h-2.2z"/>
<path d="M203.7 183.4l2.4 .3-.1-.3zM203.7 183.4l2.4 .3h-2.5z"/>
<path d="M203.7 184.3l2.3 .3v-.3zM203.7 184.3l2.3 .3h-2.2z"/>
<path d="M203.6 198.9l2.5 .2v-.2zM203.6 198.9l2.5 .2h-2.5z"/>
<path d="M203.6 199.4l2.4 .2 .1-.2zM203.6 199.4l2.4 .2h-2.3z"/>
<path d="M203.6 183.7l2.5 .2v-.2zM203.6 183.7l2.5 .2h-2.5z"/>
<path d="M203.6 184.1l2.4 .2 .1-.2zM203.6 184.1l2.4 .2h-2.3z"/>
<path d="M203.6 199.1l2.5 .3v-.3zM203.6 199.1l2.5 .3h-2.5z"/>
<path d="M203.6 183.9l2.5 .2v-.2zM203.6 183.9l2.5 .2h-2.5z"/>
<path d="M204.5 200.3h.7zM204.5 200.3l.5 .1z"/>
<path d="M204.3 200.3h1.1zM204.3 200.3h.9z"/>
<path d="M204.1 200.1h1.5zM204.1 200.1l1.3 .2z"/>
<path d="M158.5 346.3l.9 .1v-.1zM158.5 346.3l.9 .1z"/>
<path d="M159.7 345.4h.2zM159.6 345.4h.3z"/>
<path d="M159.6 345.4l.4 .1zM159.5 345.5h.5z"/>
<path d="M159.6 346.4h.3zM159.6 346.4h.2z"/>
<path d="M159.5 345.5h.5zM159.5 345.5h.5z"/>
<path d="M159.5 346.3h.5zM159.5 346.3l.4 .1z"/>
<path d="M159.5 345.5l.6 .1zM159.5 345.5l.6 .1z"/>
<path d="M159.5 346.3h.5zM159.5 346.3h.5z"/>
<path d="M159.4 345.6l.8 .1zM159.3 345.7h.9z"/>
<path d="M159.4 346.2h.7zM159.4 346.2l.6 .1z"/>
<path d="M159.3 345.7h.9zM159.3 345.7h.9z"/>
<path d="M159.3 346.2h.9zM159.3 346.2h.8z"/>
<path d="M159.3 345.7l.9 .1zM159.3 345.7l.9 .1z"/>
<path d="M159.3 346.1h.9zM159.3 346.1l.9 .1z"/>
<path d="M159.3 345.8l.9 .1zM159.3 345.8l.9 .1z"/>
<path d="M159.3 345.9l.9 .1zM159.3 345.9l.9 .1z"/>
<path d="M159.3 346h.9zM159.3 346l.9 .1z"/>
</g>
<g font-size="8">
<text x="72.1" y="56.9">TYPICAL PUMP CONNECTION / PIPING</text>
<text x="49.3" y="141">TYPICAL HEAT EXCHANGER CONNECTION / PIPING</text>
<text x="110.8" y="209.2">PC/2-XX</text>
<text x="100.2" y="263.6">TYPICAL PIPING DETAIL -</text>
<text x="81.4" y="273.2">PROCESS COOLER OR CRAC UNIT</text>
<text x="83.8" y="384.1">TYPICAL VALVE ARRANGEMENT</text>
<text x="86.9" y="393.7">FOR NEW CHW FAN COIL UNIT</text>
</g>
<text font-size="3" x="169.9" y="242.6">›</text>
<g font-size="2.7">
<text x="106" y="26.5">P/T</text>
<text x="127.2" y="26.5">P/T</text>
<text x="157" y="26.5">P/T</text>
<text x="177.5" y="26.5">P/T</text>
<text x="106.9" y="89.4">P/T</text>
<text x="169.5" y="89.4">P/T</text>
<text x="54.8" y="105.3">SECONDARY SIDE</text>
<text x="200.7" y="105.5">PRIMARY SIDE</text>
<text x="78.4" y="111.6">M</text>
<text x="106.9" y="115.7">P/T</text>
<text x="169.5" y="115.7">P/T</text>
<text x="180.3" y="178.7">P</text>
<text x="188" y="178.7">P</text>
<text x="85.5" y="184.4">H</text>
<text x="92.7" y="184.3">L</text>
<text x="164" y="181.6">P/T</text>
<text x="224.8" y="184.7">CWR</text>
<text x="164" y="196.8">P/T</text>
<text x="224.7" y="199.8">CWF</text>
<text x="110.8" y="217.1">CONTROL VALVE INTERNAL</text>
<text x="155.7" y="309">M</text>
<text x="182.1" y="316.1">CHWR</text>
<text x="182" y="345.4">CHWF</text>
</g>
</svg>
